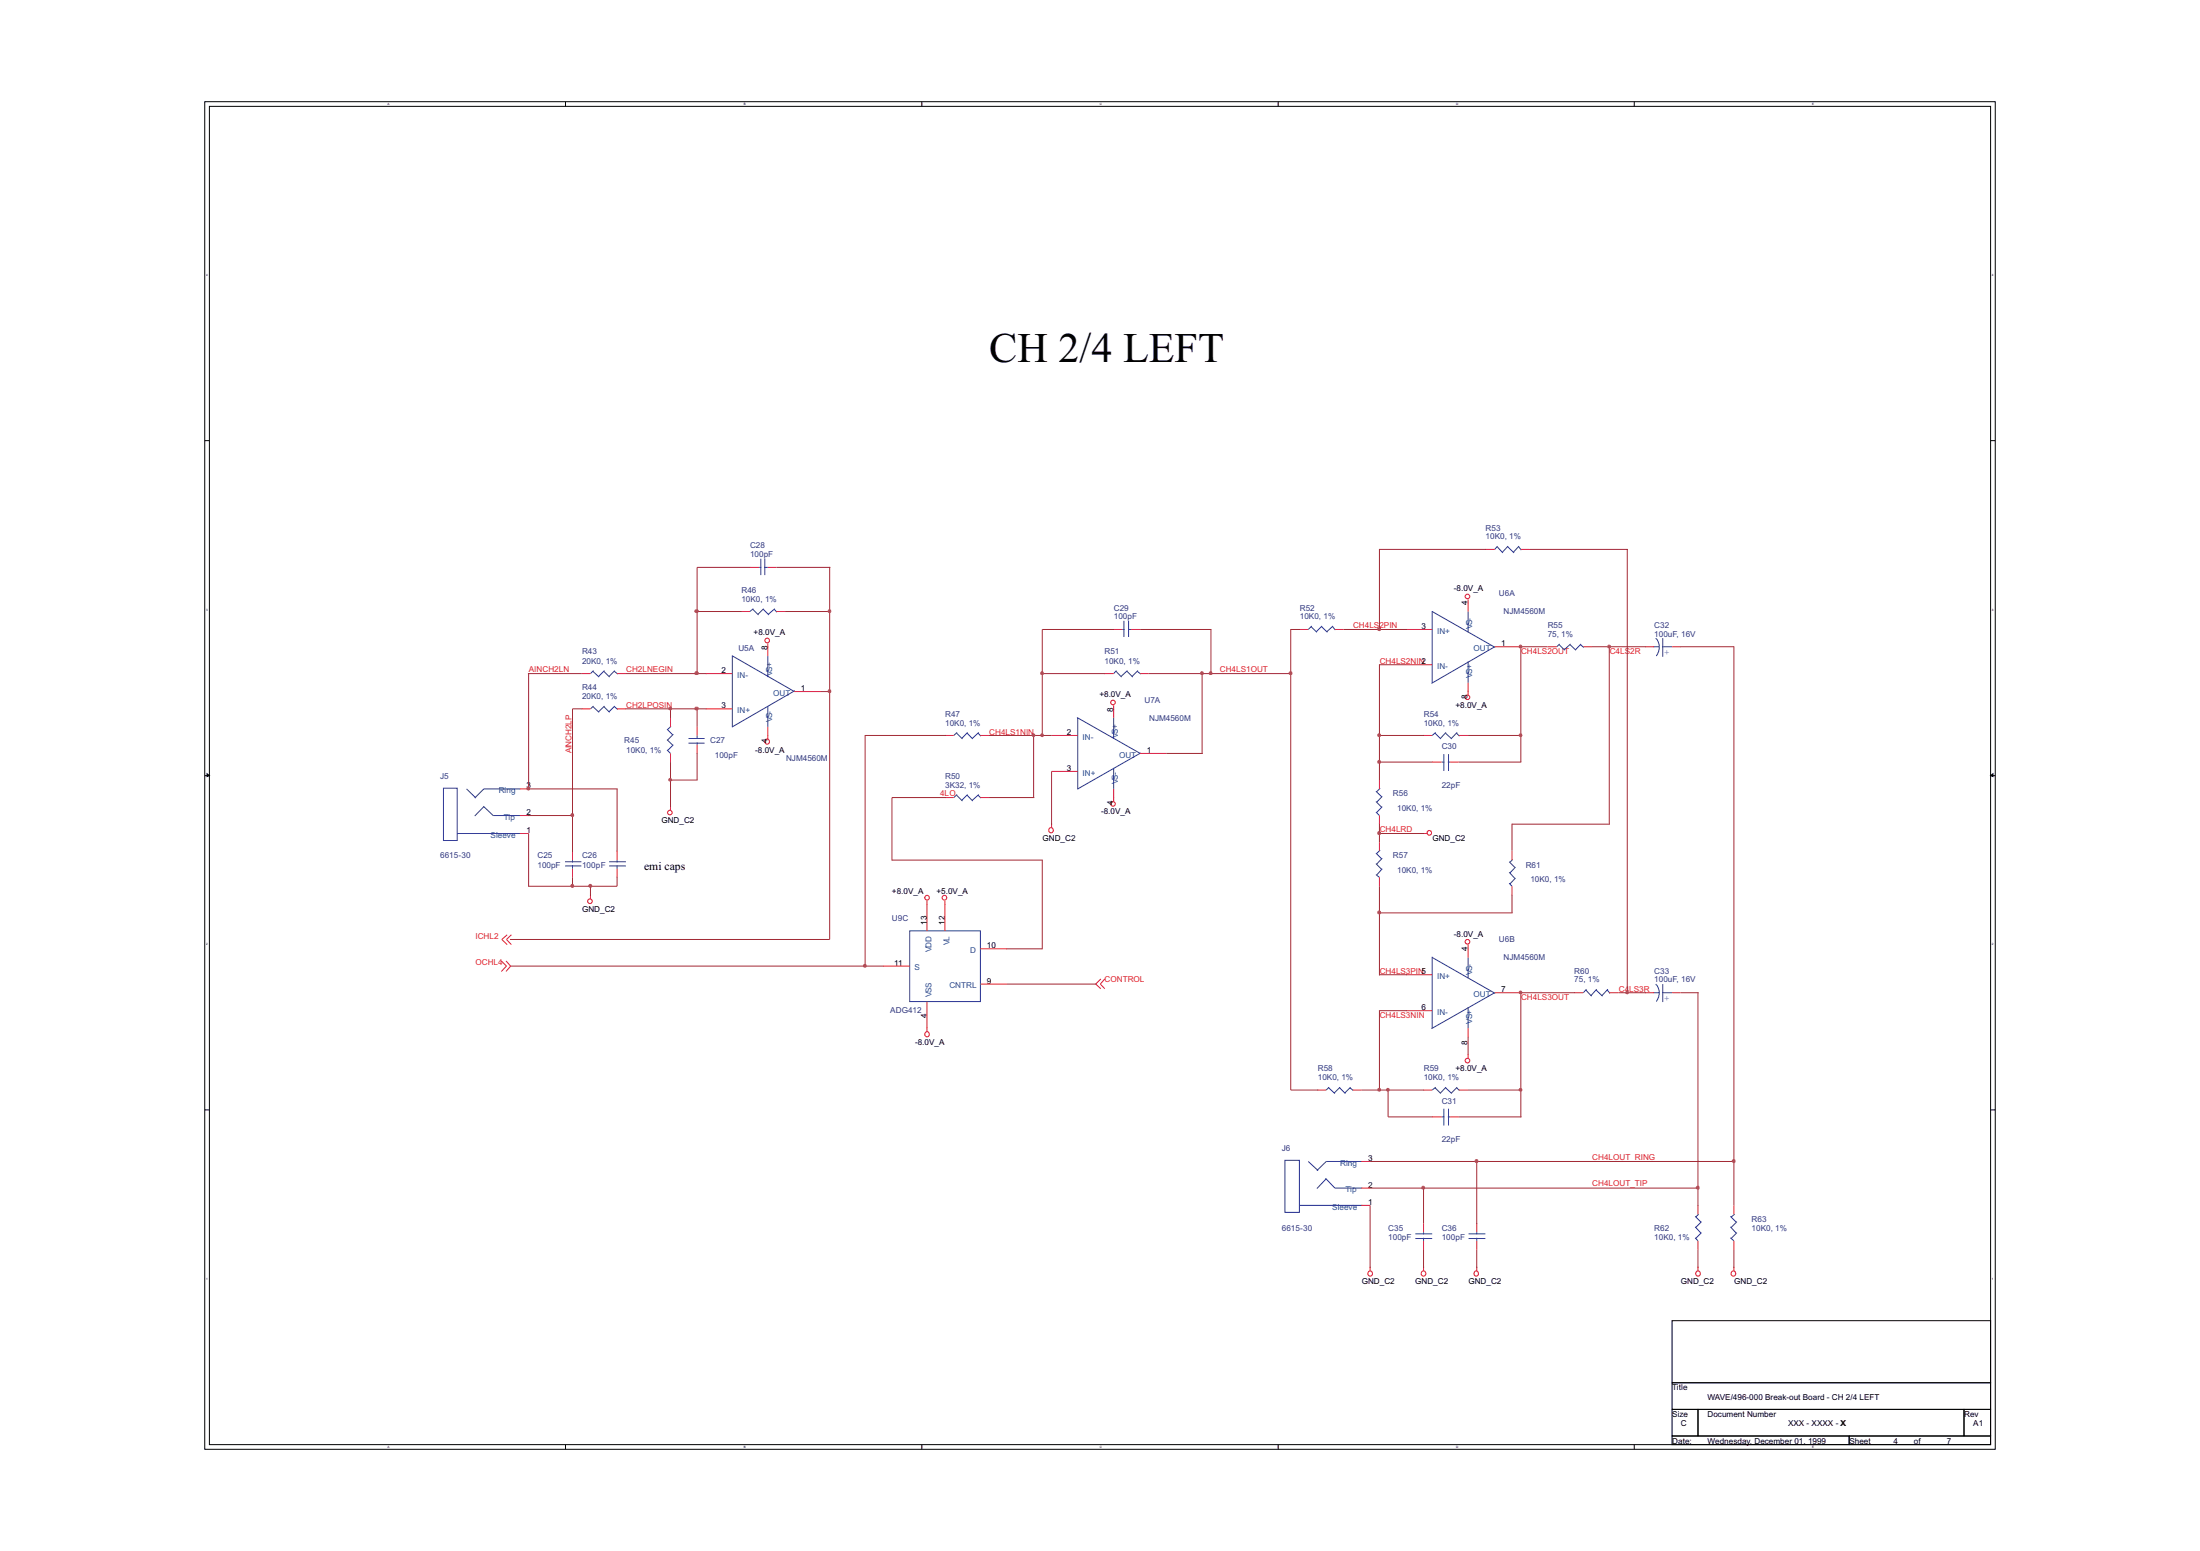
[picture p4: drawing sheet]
<svg xmlns="http://www.w3.org/2000/svg" width="210mm" height="148mm" viewBox="0 0 210 148" stroke-linecap="round" stroke-linejoin="round" font-family="sans-serif">
<g fill="none" stroke="#010202" stroke-width=".1">
<path d="M19.5 9.7h171v128.6h-171zM20 10.1h170v127.8h-170zM54 9.7v.4M88 9.7v.4M122 9.7v.4M156 9.7v.4M19.5 42h.5M190 42h.5M19.5 74h.5M190 74h.5M54 137.9v.4M88 137.9v.4"/>
<path d="M122 137.9v.4M156 137.9v.4M159.6 126h30.4v5.9h-30.4z"/>
</g>
<path d="M19.8 73.8l.2 .2-.2 .1z" fill="#010202"/>
<path d="M19.8 73.8l.2 .2-.2 .1z" fill="none" stroke="#010202" stroke-width=".1"/>
<path d="M190 74l.2-.2v.3z" fill="#010202"/>
<path d="M190 74l.2-.2v.3zM19.5 105.9h.5M190 105.9h.5M159.6 131.9h30.4v2.6h-30.4zM159.6 134.5h2.5v2.5h-2.5zM159.6 137h16.9v.9h-16.9zM162.1 134.5h25.4v2.5h-25.4zM176.5 137h13.5v.9h-13.5zM187.5 134.5h2.5v2.5h-2.5z" fill="none" stroke="#010202" stroke-width=".1"/>
<g fill="none" stroke="#ee2028" stroke-width=".1">
<path d="M70.8 58.4h.8M71.6 54.1h.9M73.3 54.1h.8M74.1 58.4h.9M140.1 57.2v1.2M141.8 52.4h.9M145.2 52.4h.8M49.6 79.5h.9M49.6 75.3h.9M49.6 77.8h.9M55.5 67.6h.9M55.5 64.3h.9"/>
<path d="M58.9 67.6h.8M58.9 64.3h.8M64 68.5v.9M64 71.9v.8M64 76.9v.4M66.5 69.4v.8M66.5 71.1v.8M67.4 67.6h2.5M67.4 64.3h2.5M73.3 61.4v1.2M73.3 69.4v1.1M75.8 66h2.6"/>
<path d="M90.2 76.1h.8M90.2 70.2h.8M93.6 76.1h.8M93.6 70.2h.8M100.4 78.6v.4M100.4 70.2h2.5M100.4 73.6h2.5M105.4 64.3h.9M106.3 67.3v1.2M106.3 75.3v1.2M106.3 60.1h.8M108 60.1h.8"/>
<path d="M108.8 64.3h.9M108.8 71.9h2.5M124 60.1h.9M127.4 60.1h.8M131.7 74.4v.9M131.7 77.8v.8M134.2 60.1h2.5M134.2 63.4h2.5M135.8 79.5h.4M135.9 70.2h.8M136.7 72.7h.9M138.4 72.7h.8"/>
<path d="M139.2 70.2h.9M140.1 65.1v1.2M142.7 61.7h2.5M147.7 61.7h.9M151.1 61.7h.9M157 61.7h.9M159.6 61.7h.8M47.9 91.7l.4 .5-.4 .5M48.3 91.7l.4 .5-.4 .5M48.4 89.2l-.5 .4 .5 .5M48.8 89.2l-.5 .4 .5 .5M54.6 81.2v.9"/>
<path d="M54.6 82.9v.8M56.4 85.4v.4M58.9 81.2v.9M58.9 82.9v.8M84.3 92.2h2.5M88.5 86v2.8M88.5 95.6v2.8M90.2 86v2.8M93.6 93.9h2.5M93.6 90.5h2.5M105.1 93.4l-.5 .5 .5 .4M105.5 93.4l-.5 .5 .5 .4"/>
<path d="M131.7 80.4v.8M131.7 83.7v.9M134.2 96.4h2.5M134.2 93h2.5M140.1 90.1v1.3M140.1 98.1v.9M142.7 94.7h2.5M144.3 81.2v.9M144.3 84.6v.8M150.3 94.7h.8M153.6 94.7h.9M157 94.7h.9"/>
<path d="M159.6 94.7h.8M125.7 104h.9M129.1 104h.9M130 110.8h.8M130 113.4h.8M130 115h.8M135.9 116.7v.9M135.9 118.4v.9M135.9 104h.8M136.7 106.6h.9M138.4 106.6h.8M139.2 104h.9"/>
<path d="M140.1 100.6v.4M141 116.7v.9M141 118.4v.9M162.1 115v.9M162.1 118.4v.9M165.5 115v.9M165.5 118.4v.9M130.8 120.9v.4M135.9 120.9v.4M140.8 121.3a.23 .23 0 0 1 .3 .1 .23 .23 0 0 1-.1 .3 .23 .23 0 0 1-.3-.2zM141 120.9v.4M162.1 120.9v.4"/>
<path d="M165.5 120.9v.4"/>
<circle cx="140.1" cy="56.9" r=".21"/>
<circle cx="63.9" cy="77.5" r=".21"/>
<circle cx="73.2" cy="70.8" r=".23"/>
<circle cx="73.2" cy="61.1" r=".21"/>
<circle cx="100.3" cy="79.2" r=".24"/>
<circle cx="106.2" cy="67" r=".22"/>
<circle cx="106.2" cy="76.7" r=".21"/>
<circle cx="136.4" cy="79.5" r=".21"/>
<circle cx="140.1" cy="66.5" r=".21"/>
<circle cx="56.3" cy="86" r=".22"/>
<circle cx="88.5" cy="98.7" r=".24"/>
<circle cx="88.5" cy="85.7" r=".22"/>
<circle cx="90.1" cy="85.7" r=".23"/>
<circle cx="140.1" cy="89.9" r=".21"/>
<circle cx="140.1" cy="101.2" r=".21"/>
<circle cx="130.8" cy="121.5" r=".24"/>
<circle cx="135.9" cy="121.5" r=".24"/>
<circle cx="162.1" cy="121.5" r=".24"/>
<circle cx="165.4" cy="121.5" r=".24"/>
</g>
<g fill="none" stroke="#2c3695" stroke-width=".1">
<path d="M71.8 58.1l.6 .6M71.9 58.1l-.3 .3M72.5 54.1h.2M72.6 53.3v1.6M72.8 58.1l.6 .6M72.9 58.1l-.5 .5M73 54.1h.3M73 53.3v1.6M73.9 58.1l.3 .3M74 58.1l-.7 .5M107.3 59.2v1.6M107.7 59.2v1.6"/>
<path d="M125.1 59.8l.6 .5M125.2 59.7l-.3 .4M126.1 59.8l.6 .5M126.2 59.7l-.6 .6M127.2 59.8l.3 .3M127.2 59.7l-.6 .6M136.7 58.3v6.8M136.7 58.4l6 3.4M140.1 58.4v1.9M142.9 52.2l.6 .6M142.9 52.1l-.2 .3M143.9 52.2l.6 .6"/>
<path d="M143.9 52.1l-.5 .6M144.9 52.2l.3 .3M145 52.1l-.6 .6M42.3 75.2h1.3v5h-1.3zM43.6 79.5h6.1M44.5 75.3l.9 .8M46.1 76.9l1 .9h2.6M46.2 77l-.9 .9M49.7 75.3h-3.5l-.9 .8M56.6 67.4l.6 .6M56.6 64.1l.6 .5M56.7 67.4l-.3 .2"/>
<path d="M56.7 64l-.3 .3M57.6 67.4l.6 .6M57.6 64.1l.6 .5M57.7 67.4l-.6 .5M57.7 64l-.6 .5M58.6 67.4l.4 .3M58.6 64.1l.4 .2M58.7 67.4l-.6 .5M58.7 64l-.6 .5M63.7 71.6l.3 .3M63.7 70.6l.5 .5M63.7 69.6l.5 .5"/>
<path d="M64 69.3l-.3 .3M64.3 71.1l-.6 .5M64.3 70.1l-.6 .5M65.7 70.5h1.6M65.7 70.9h1.6M66.5 70.2v.3M66.5 70.8v.3M69.9 62.6l5.9 3.4M69.9 62.6v6.8M73.3 62.6v2M73.3 67.4v2M75.9 65.9l-6 3.5"/>
<path d="M91.3 75.9l.6 .5M91.3 70l.6 .5M91.4 75.8l-.4 .3M91.4 69.9l-.4 .3M92.3 75.9l.5 .5M92.3 70l.5 .5M92.4 75.8l-.6 .6M92.4 69.9l-.6 .6M93.4 75.9l.2 .2M93.4 70l.2 .2M93.4 75.8l-.6 .6M93.4 69.9l-.6 .6"/>
<path d="M102.8 68.5l6 3.4M102.9 68.5v6.8M106.3 68.5v2M106.3 73.3v2M106.5 64.1l.6 .5M106.6 64l-.3 .3M107.1 60.1h.2M107.6 64.1l.5 .5M107.6 64l-.6 .5M107.7 60.1h.3M108.6 64.1l.3 .2M108.6 64l-.5 .5"/>
<path d="M108.9 71.9l-6 3.4M131.3 77.5l.4 .3M131.3 76.5l.6 .5M131.3 75.5l.6 .5M131.7 75.2l-.3 .3M131.9 77l-.5 .5M131.9 76l-.5 .6M137 70l.5 .5M137 69.9l-.3 .3M137.6 72.7h.3M137.8 72v1.6M138 70l.6 .5"/>
<path d="M138 69.9l-.5 .6M138.2 72.7h.2M138.3 72v1.6M139 70l.3 .2M139.1 69.9l-.6 .6M140.1 63.1v2M142.7 61.7l-6.1 3.5M148.8 61.5l.6 .5M148.9 61.4l-.3 .3M149.9 61.5l.5 .5M149.9 61.4l-.6 .6M150.9 61.5l.3 .3"/>
<path d="M150.9 61.4l-.5 .6M157.8 61.7h.6M158 60.9l.3 .3 .1 .5M158.4 61.7l-.1 .5-.2 .4M158.7 61.7h.9M158.7 60.9v1.8M53.9 82.6h1.6M53.9 82.2h1.6M54.6 82.1v.2M54.6 82.6v.3M58.1 82.6h1.6M58.1 82.2h1.6"/>
<path d="M58.9 82.1v.2M58.9 82.6v.3M86.8 88.8h6.8v6.8h-6.8zM131.3 83.5l.4 .2M131.3 82.4l.6 .6M131.3 81.4l.6 .6M131.7 81.1l-.3 .4M131.9 82.9l-.5 .6M131.9 81.9l-.5 .6M136.7 91.3v6.8M136.7 91.4l6 3.4M140.1 91.4v1.9"/>
<path d="M140.1 96.1v2M142.7 94.7l-6.1 3.5M144.1 84.3l.2 .3M144.1 83.2l.5 .6M144.1 82.2l.5 .6M144.4 82l-.3 .3M144.7 83.8l-.6 .5M144.7 82.7l-.6 .6M151.4 94.5l.5 .6M151.4 94.4l-.3 .3M152.3 94.5l.7 .6M152.4 94.4l-.5 .6"/>
<path d="M153.4 94.5l.3 .3M153.5 94.4l-.6 .6M157.8 94.7h.6M158 93.9l.3 .3 .1 .5M158.4 94.7l-.1 .4-.2 .5M158.7 94.7h.9M158.7 93.9v1.7M122.7 110.7h1.3v5h-1.3zM124 115h6M124.9 110.8l.9 .9M126.5 112.4l.9 1h2.6M126.6 112.5l-.9 .9"/>
<path d="M126.8 103.8l.6 .5M126.9 103.7l-.3 .3M127.9 103.8l.5 .5M127.9 103.7l-.5 .6M128.8 103.8l.4 .3M128.9 103.7l-.5 .6M130 110.8h-3.4l-.9 .9M135.1 118.2h1.6M135.1 117.7h1.6M135.9 117.6v.2M135.9 118.1v.3M137 103.8l.5 .5"/>
<path d="M137 103.7l-.3 .3M137.6 106.6h.3M137.8 105.8v1.6M138 103.8l.6 .5M138 103.7l-.5 .6M138.2 106.6h.2M138.3 105.8v1.6M139 103.8l.3 .3M139.1 103.7l-.6 .6M140.2 118.2h1.6M140.2 117.7h1.6M141 117.6v.2"/>
<path d="M141 118.1v.3M161.8 118.1l.3 .3M161.8 117.1l.6 .6M161.8 116.1l.6 .5M162.1 115.9l-.2 .2M162.4 117.6l-.5 .6M162.4 116.6l-.5 .5M165.2 118.1l.3 .3M165.2 117.1l.5 .6M165.2 116.1l.5 .5M165.6 115.9l-.4 .2M165.8 117.6l-.6 .6"/>
<path d="M165.8 116.6l-.6 .5"/>
</g>
<g fill="none" stroke="#a22934" stroke-width=".1">
<path d="M66.5 58.4h4.3M71.6 54.1h-5.1v10.2M74.1 54.1h5.2M75 58.4h4.2M79.2 54.1v35.5h-30.5M131.7 52.4v7.7M131.7 52.4h10.2M146 52.4h9.4M155.3 52.4v42.4M50.4 64.3h5.1M50.4 77.8h4.2M50.5 75.3h8.5"/>
<path d="M50.5 64.3v11M50.5 79.5v5.1M55.6 67.6h-1v13.7M58.9 75.3v6M59.7 67.6h7.7M59.7 64.3h7.7M64 67.6v.9M64 72.7v4.3M64 74.4h2.6M66.5 67.6v1.8M66.5 71.9v2.5M78.4 66h.9"/>
<path d="M82.6 70.2h7.7M82.6 70.1v22.1M90.3 76.1h-5.2v6M94.4 70.2h6M94.4 76.1h4.3M98.7 70.1v6M99.5 64.3h6M100.4 73.6v5.1M106.3 60.1h-6.8v10.1M108.8 60.1h6.8M109.7 64.3h13.6M111.3 71.9h3.5"/>
<path d="M114.7 64.2v7.7M115.6 60.1v4.2M123.2 60.1h.9M123.2 60v44h2.6M128.2 60.1h6.1M131.6 63.4h2.6M131.7 70.2h4.2M131.7 63.4v11M131.7 78.6v1.8M131.7 72.7h5.1M131.7 79.5h4.2M139.2 72.7h6"/>
<path d="M140.1 70.2h5.1M144.3 78.6v2.6M144.3 78.6h9.4M145.1 61.7h2.6M145.2 61.7v11M152 61.7h5.1M153.6 61.7v16.9M160.4 61.7h5.1M165.5 61.7v53.3M48.7 92.2h35.6M54.6 83.7v.9M56.4 84.6v.9"/>
<path d="M58.9 83.7v.9h-8.4M85.1 82.1h14.5M96.1 90.5h3.4M96.1 93.9h8.5M99.5 82.1v8.5M131.7 84.6v8.5M131.7 96.4v7.6M131.7 93h2.6M131.7 96.4h2.6M131.7 87.1h12.7M140.1 98.9v1.8M144.3 85.4v1.7"/>
<path d="M150.3 94.7h-5.1v11.9M154.5 94.7h2.6M160.4 94.7h1.7M162.1 94.7v20.4M130 104h5.9M130.7 113.4h31.4M130.8 115v6M130.8 110.8h34.8M132.5 104v2.6h4.3M135.9 113.3v3.4M135.9 119.3v1.7M139.2 106.6h6"/>
<path d="M140.1 104h5.1M141 110.8v6M141 119.3v1.7M162.1 119.3v1.7M165.5 119.3v1.7"/>
</g>
<path d="M66.4 64.1l.3 .1-.1 .1h-.2z" fill-rule="evenodd" fill="#b6218b"/>
<path d="M66.4 64.1l.3 .1-.1 .1h-.2z" fill="none" stroke="#b6218b" stroke-width=".1"/>
<path d="M54.6 77.6l.1 .1v.2h-.1l-.1-.1z" fill-rule="evenodd" fill="#b6218b"/>
<path d="M54.6 77.6l.1 .1v.2h-.1l-.1-.1z" fill="none" stroke="#b6218b" stroke-width=".1"/>
<path d="M50.3 75.1h.2v.2h-.2z" fill-rule="evenodd" fill="#b6218b"/>
<path d="M50.3 75.1h.2v.2h-.2z" fill="none" stroke="#b6218b" stroke-width=".1"/>
<path d="M66.4 67.5h.2l.1 .1-.2 .2-.1-.1z" fill-rule="evenodd" fill="#b6218b"/>
<path d="M66.4 67.5h.2l.1 .1-.2 .2-.1-.1z" fill="none" stroke="#b6218b" stroke-width=".1"/>
<path d="M63.9 67.5h.2v.2h-.2z" fill-rule="evenodd" fill="#b6218b"/>
<path d="M63.9 67.5h.2v.2h-.2z" fill="none" stroke="#b6218b" stroke-width=".1"/>
<path d="M131.5 59.9h.3v.2h-.3z" fill-rule="evenodd" fill="#b6218b"/>
<path d="M131.5 59.9h.3v.2h-.3z" fill="none" stroke="#b6218b" stroke-width=".1"/>
<path d="M145 70.1l.2-.1 .1 .2-.1 .1-.2-.1z" fill-rule="evenodd" fill="#b6218b"/>
<path d="M145 70.1l.2-.1 .1 .2-.1 .1-.2-.1z" fill="none" stroke="#b6218b" stroke-width=".1"/>
<path d="M131.5 72.6h.3v.2h-.3z" fill-rule="evenodd" fill="#b6218b"/>
<path d="M131.5 72.6h.3v.2h-.3z" fill="none" stroke="#b6218b" stroke-width=".1"/>
<path d="M131.5 70.1h.3v.1h-.3z" fill-rule="evenodd" fill="#b6218b"/>
<path d="M131.5 70.1h.3v.1h-.3z" fill="none" stroke="#b6218b" stroke-width=".1"/>
<path d="M131.5 87h.3v.2h-.3z" fill-rule="evenodd" fill="#b6218b"/>
<path d="M131.5 87h.3v.2h-.3z" fill="none" stroke="#b6218b" stroke-width=".1"/>
<path d="M99.4 64.1h.2v.2h-.3z" fill-rule="evenodd" fill="#b6218b"/>
<path d="M99.4 64.1h.2v.2h-.3z" fill="none" stroke="#b6218b" stroke-width=".1"/>
<path d="M114.7 64.1h.1v.2h-.2z" fill-rule="evenodd" fill="#b6218b"/>
<path d="M114.7 64.1h.1v.2h-.2z" fill="none" stroke="#b6218b" stroke-width=".1"/>
<path d="M145 103.9h.2l.1 .1-.1 .1h-.2z" fill-rule="evenodd" fill="#b6218b"/>
<path d="M145 103.9h.2l.1 .1-.1 .1h-.2z" fill="none" stroke="#b6218b" stroke-width=".1"/>
<path d="M155.2 94.6h.2v.2h-.2z" fill-rule="evenodd" fill="#b6218b"/>
<path d="M155.2 94.6h.2v.2h-.2z" fill="none" stroke="#b6218b" stroke-width=".1"/>
<path d="M153.5 61.6h.2v.2h-.2z" fill-rule="evenodd" fill="#b6218b"/>
<path d="M153.5 61.6h.2v.2h-.2z" fill="none" stroke="#b6218b" stroke-width=".1"/>
<path d="M135.8 113.2h.2v.2h-.2z" fill-rule="evenodd" fill="#b6218b"/>
<path d="M135.8 113.2h.2v.2h-.2z" fill="none" stroke="#b6218b" stroke-width=".1"/>
<path d="M66.4 58.2h.2l.1 .2-.2 .1-.1-.1z" fill-rule="evenodd" fill="#b6218b"/>
<path d="M66.4 58.2h.2l.1 .2-.2 .1-.1-.1z" fill="none" stroke="#b6218b" stroke-width=".1"/>
<path d="M79.1 65.9h.2v.2h-.2z" fill-rule="evenodd" fill="#b6218b"/>
<path d="M79.1 65.9h.2v.2h-.2z" fill="none" stroke="#b6218b" stroke-width=".1"/>
<path d="M145 94.6h.2l.1 .1-.1 .1h-.2z" fill-rule="evenodd" fill="#b6218b"/>
<path d="M145 94.6h.2l.1 .1-.1 .1h-.2z" fill="none" stroke="#b6218b" stroke-width=".1"/>
<path d="M145 61.6h.2v.2h-.2z" fill-rule="evenodd" fill="#b6218b"/>
<path d="M145 61.6h.2v.2h-.2z" fill="none" stroke="#b6218b" stroke-width=".1"/>
<path d="M79.1 58.2h.2v.2h-.2z" fill-rule="evenodd" fill="#b6218b"/>
<path d="M79.1 58.2h.2v.2h-.2z" fill="none" stroke="#b6218b" stroke-width=".1"/>
<path d="M82.4 92.1h.3v.2h-.3z" fill-rule="evenodd" fill="#b6218b"/>
<path d="M82.4 92.1h.3v.2h-.3z" fill="none" stroke="#b6218b" stroke-width=".1"/>
<path d="M123.1 64.1h.2v.2h-.2z" fill-rule="evenodd" fill="#b6218b"/>
<path d="M123.1 64.1h.2v.2h-.2z" fill="none" stroke="#b6218b" stroke-width=".1"/>
<path d="M132.3 103.9h.1h.2v.2h-.2z" fill-rule="evenodd" fill="#b6218b"/>
<path d="M132.3 103.9h.1h.2v.2h-.2z" fill="none" stroke="#b6218b" stroke-width=".1"/>
<path d="M131.5 103.9h.3v.2h-.3z" fill-rule="evenodd" fill="#b6218b"/>
<path d="M131.5 103.9h.3v.2h-.3z" fill="none" stroke="#b6218b" stroke-width=".1"/>
<path d="M162 113.2h.2v.2l-.1 .1-.2-.1z" fill-rule="evenodd" fill="#b6218b"/>
<path d="M162 113.2h.2v.2l-.1 .1-.2-.1z" fill="none" stroke="#b6218b" stroke-width=".1"/>
<path d="M98.6 70.1h.2v.1h-.2z" fill-rule="evenodd" fill="#b6218b"/>
<path d="M98.6 70.1h.2v.1h-.2z" fill="none" stroke="#b6218b" stroke-width=".1"/>
<path d="M99.4 70.1h.2v.1h-.2z" fill-rule="evenodd" fill="#b6218b"/>
<path d="M99.4 70.1h.2v.1h-.2z" fill="none" stroke="#b6218b" stroke-width=".1"/>
<path d="M115.5 64.1h.2v.2h-.2z" fill-rule="evenodd" fill="#b6218b"/>
<path d="M115.5 64.1h.2v.2h-.2z" fill="none" stroke="#b6218b" stroke-width=".1"/>
<path d="M165.4 110.7h.2v.2h-.2z" fill-rule="evenodd" fill="#b6218b"/>
<path d="M165.4 110.7h.2v.2h-.2z" fill="none" stroke="#b6218b" stroke-width=".1"/>
<path d="M140.8 110.7h.3v.2h-.3z" fill-rule="evenodd" fill="#b6218b"/>
<path d="M140.8 110.7h.3v.2h-.3z" fill="none" stroke="#b6218b" stroke-width=".1"/>
<path d="M131.5 79.4h.3v.2h-.3z" fill-rule="evenodd" fill="#b6218b"/>
<path d="M131.5 79.4h.3v.2h-.3z" fill="none" stroke="#b6218b" stroke-width=".1"/>
<path d="M54.5 84.4h.2v.2h-.2z" fill-rule="evenodd" fill="#b6218b"/>
<path d="M54.5 84.4h.2v.2h-.2z" fill="none" stroke="#b6218b" stroke-width=".1"/>
<path d="M56.3 84.4h.2v.2h-.2z" fill-rule="evenodd" fill="#b6218b"/>
<path d="M56.3 84.4h.2v.2h-.2z" fill="none" stroke="#b6218b" stroke-width=".1"/>
<path d="M63.9 74.3h.1l.1 .1-.1 .1h-.1z" fill-rule="evenodd" fill="#b6218b"/>
<path d="M63.9 74.3h.1l.1 .1-.1 .1h-.1z" fill="none" stroke="#b6218b" stroke-width=".1"/>
<text font-size="4" fill="#010202" x="94.4" y="34.5">CH 2/4 LEFT</text>
<text font-size="1.1" fill="#010202" x="61.5" y="83">emi caps</text>
<g font-size=".8" fill="#2e3090">
<text x="71.6" y="52.3">C28</text>
<text x="71.6" y="53.2">100pF</text>
<text x="141.8" y="50.6">R53</text>
<text x="141.8" y="51.4">10K0, 1%</text>
<text x="70.8" y="56.5">R46</text>
<text x="70.8" y="57.4">10K0, 1%</text>
<text x="106.3" y="58.3">C29</text>
<text x="106.3" y="59.1">100pF</text>
<text x="124.1" y="58.3">R52</text>
<text x="124.1" y="59.1">10K0, 1%</text>
<text x="143.1" y="56.9">U6A</text>
<text x="143.5" y="58.6">NJM4560M</text>
<text x="147.7" y="59.9">R55</text>
<text x="157.9" y="59.9">C32</text>
<text x="55.6" y="65.9">R44</text>
<text x="55.6" y="62.5">R43</text>
<text x="55.6" y="63.3">20K0, 1%</text>
<text x="70.5" y="62.1">U5A</text>
<text x="105.4" y="62.5">R51</text>
<text x="105.4" y="63.3">10K0, 1%</text>
<text x="147.7" y="60.8">75, 1%</text>
<text x="157.9" y="60.8">100uF, 16V</text>
<text x="55.6" y="66.7">20K0, 1%</text>
<text x="59.6" y="70.9">R45</text>
<text x="59.8" y="71.8">10K0, 1%</text>
<text x="67.8" y="70.9">C27</text>
<text x="90.2" y="68.4">R47</text>
<text x="90.2" y="69.3">10K0, 1%</text>
<text x="109.2" y="67">U7A</text>
<text x="109.7" y="68.8">NJM4560M</text>
<text x="135.9" y="68.4">R54</text>
<text x="135.9" y="69.3">10K0, 1%</text>
<text x="137.6" y="71.5">C30</text>
<text x="42" y="74.3">J5</text>
<text x="68.2" y="72.3">100pF</text>
<text x="75" y="72.6">NJM4560M</text>
<text x="90.2" y="74.3">R50</text>
<text x="90.2" y="75.2">3K32, 1%</text>
<text x="133" y="76">R56</text>
<text x="133.4" y="77.4">10K0, 1%</text>
<text x="137.6" y="75.2">22pF</text>
<text x="42" y="81.9">6615-30</text>
<text x="51.3" y="81.9">C25</text>
<text x="51.3" y="82.8">100pF</text>
<text x="55.6" y="81.9">C26</text>
<text x="55.6" y="82.8">100pF</text>
<text x="133" y="81.9">R57</text>
<text x="133.4" y="83.3">10K0, 1%</text>
<text x="145.6" y="82.8">R61</text>
<text x="85.1" y="87.8">U9C</text>
<text x="143.1" y="89.9">U6B</text>
<text x="146.1" y="84.1">10K0, 1%</text>
<text x="143.5" y="91.6">NJM4560M</text>
<text x="150.3" y="92.9">R60</text>
<text x="150.3" y="93.7">75, 1%</text>
<text x="157.9" y="92.9">C33</text>
<text x="157.9" y="93.7">100uF, 16V</text>
<text x="85" y="96.6">ADG412</text>
<text x="125.8" y="102.2">R58</text>
<text x="125.8" y="103.1">10K0, 1%</text>
<text x="135.9" y="102.2">R59</text>
<text x="135.9" y="103.1">10K0, 1%</text>
<text x="137.6" y="105.4">C31</text>
<text x="122.4" y="109.8">J6</text>
<text x="137.6" y="109">22pF</text>
<text x="122.4" y="117.5">6615-30</text>
<text x="132.5" y="117.5">C35</text>
<text x="132.5" y="118.3">100pF</text>
<text x="137.6" y="117.5">C36</text>
<text x="137.6" y="118.3">100pF</text>
<text x="157.9" y="117.5">R62</text>
<text x="157.9" y="118.3">10K0, 1%</text>
<text x="167.2" y="116.6">R63</text>
<text x="167.2" y="117.5">10K0, 1%</text>
</g>
<g font-size=".8" fill="#ee2028">
<text x="129.2" y="59.9">CH4LS2PIN</text>
<text x="50.5" y="64.2">AINCH2LN</text>
<text x="59.8" y="64.2">CH2LNEGIN</text>
<text x="116.4" y="64.2">CH4LS1OUT</text>
<text x="131.7" y="63.3">CH4LS2NIN2</text>
<text x="145.2" y="62.5">CH4LS2OUT</text>
<text x="153.7" y="62.5">C4LS2R</text>
<text x="54.6" y="71.8" transform="rotate(-90 54.6 71.8)">AINCH2LP</text>
<text x="59.8" y="67.6">CH2LPOSIN</text>
<text x="94.4" y="70.1">CH4LS1NIN</text>
<text x="89.7" y="76">4LO</text>
<text x="131.7" y="79.4">CH4LRD</text>
<text x="45.4" y="89.6">ICHL2</text>
<text x="45.4" y="92.1">OCHL4</text>
<text x="105.4" y="93.7">CONTROL</text>
<text x="131.7" y="92.9">CH4LS3PIN5</text>
<text x="145.2" y="95.5">CH4LS3OUT</text>
<text x="154.5" y="94.6">C4LS3R</text>
<text x="131.7" y="97.2">CH4LS3NIN</text>
<text x="152" y="113.2">CH4LOUT_TIP</text>
<text x="152" y="110.7">CH4LOUT_RING</text>
</g>
<g font-size=".8" fill="#010202">
<text x="138.8" y="56.4">-8.0V_A</text>
<text x="140.1" y="57.8" transform="rotate(-90 140.1 57.8)">4</text>
<text x="68.9" y="64.2">2</text>
<text x="71.9" y="60.6">+8.0V_A</text>
<text x="73.2" y="62" transform="rotate(-90 73.2 62)">8</text>
<text x="76.5" y="65.9">1</text>
<text x="135.7" y="60">3</text>
<text x="143.3" y="61.7">1</text>
<text x="68.9" y="67.6">3</text>
<text x="72.1" y="71.8">-8.0V_A</text>
<text x="73.2" y="70.9" transform="rotate(-90 73.2 70.9)">4</text>
<text x="101.8" y="70.1">2</text>
<text x="104.9" y="66.5">+8.0V_A</text>
<text x="106.3" y="67.9" transform="rotate(-90 106.3 67.9)">8</text>
<text x="109.5" y="71.9">1</text>
<text x="138.9" y="67.6">+8.0V_A</text>
<text x="140.1" y="66.7" transform="rotate(-90 140.1 66.7)">8</text>
<text x="50.3" y="75.2">3</text>
<text x="50.3" y="77.8">2</text>
<text x="101.8" y="73.6">3</text>
<text x="105.1" y="77.7">-8.0V_A</text>
<text x="106.3" y="76.8" transform="rotate(-90 106.3 76.8)">4</text>
<text x="50.3" y="79.5">1</text>
<text x="63.1" y="78.6">GND_C2</text>
<text x="99.5" y="80.3">GND_C2</text>
<text x="136.7" y="80.3">GND_C2</text>
<text x="55.6" y="87">GND_C2</text>
<text x="85.1" y="85.3">+8.0V_A</text>
<text x="88.5" y="88.2" transform="rotate(-90 88.5 88.2)">13</text>
<text x="89.4" y="85.3">+5.0V_A</text>
<text x="90.2" y="88.2" transform="rotate(-90 90.2 88.2)">12</text>
<text x="138.8" y="89.4">-8.0V_A</text>
<text x="85.4" y="92.1">11</text>
<text x="94.2" y="93.9">9</text>
<text x="94.2" y="90.5">10</text>
<text x="140.1" y="90.8" transform="rotate(-90 140.1 90.8)">4</text>
<text x="143.3" y="94.7">7</text>
<text x="87.3" y="99.7">-8.0V_A</text>
<text x="88.5" y="97.1" transform="rotate(-90 88.5 97.1)">4</text>
<text x="135.7" y="96.4">6</text>
<text x="140.1" y="99.7" transform="rotate(-90 140.1 99.7)">8</text>
<text x="138.9" y="102.2">+8.0V_A</text>
<text x="130.6" y="110.8">3</text>
<text x="130.6" y="113.3">2</text>
<text x="130.6" y="115">1</text>
<text x="130" y="122.5">GND_C2</text>
<text x="135.1" y="122.5">GND_C2</text>
<text x="140.2" y="122.5">GND_C2</text>
<text x="160.5" y="122.5">GND_C2</text>
<text x="165.5" y="122.5">GND_C2</text>
<text x="159.6" y="132.7">Title</text>
<text x="159.6" y="135.2">Size</text>
<text x="159.6" y="137.8">Date:</text>
<text x="160.5" y="136">C</text>
<text x="163" y="133.6">WAVE/496-000 Break-out Board - CH 2/4 LEFT</text>
<text x="163" y="137.8">Wednesday, December 01, 1999</text>
<text x="163" y="135.2">Document Number</text>
<text x="170.7" y="136">XXX - XXXX - X</text>
<text x="176.5" y="137.8">Sheet</text>
<text x="180.7" y="137.8">4</text>
<text x="182.7" y="137.8">of</text>
<text x="185.8" y="137.8">7</text>
<text x="187.5" y="135.2">Rev</text>
<text x="188.4" y="136">A1</text>
</g>
<g font-size=".8" fill="#14589f">
<text x="70.4" y="64.7">IN-</text>
<text x="73.7" y="64.5" transform="rotate(-90 73.7 64.5)">VS+</text>
<text x="137.2" y="63.8">IN-</text>
<text x="137.2" y="60.5">IN+</text>
<text x="140.5" y="64.7" transform="rotate(-90 140.5 64.7)">VS+</text>
<text x="140.5" y="60.1" transform="rotate(-90 140.5 60.1)">VS-</text>
<text x="140.7" y="62.1">OUT</text>
<text x="70.4" y="68">IN+</text>
<text x="73.7" y="68.9" transform="rotate(-90 73.7 68.9)">VS-</text>
<text x="73.8" y="66.4">OUT</text>
<text x="103.3" y="70.6">IN-</text>
<text x="106.7" y="70.4" transform="rotate(-90 106.7 70.4)">VS+</text>
<text x="47.6" y="75.7">Ring</text>
<text x="103.3" y="74">IN+</text>
<text x="106.7" y="74.8" transform="rotate(-90 106.7 74.8)">VS-</text>
<text x="106.8" y="72.3">OUT</text>
<text x="46.8" y="79.9">Sleeve</text>
<text x="48.1" y="78.2">Tip</text>
<text x="87.3" y="92.6">S</text>
<text x="88.9" y="95.1" transform="rotate(-90 88.9 95.1)">VSS</text>
<text x="88.9" y="90.9" transform="rotate(-90 88.9 90.9)">VDD</text>
<text x="90.6" y="90.2" transform="rotate(-90 90.6 90.2)">VL</text>
<text x="90.6" y="94.3">CNTRL</text>
<text x="92.6" y="90.9">D</text>
<text x="137.2" y="93.4">IN+</text>
<text x="140.5" y="93.1" transform="rotate(-90 140.5 93.1)">VS-</text>
<text x="140.7" y="95.1">OUT</text>
<text x="137.2" y="96.8">IN-</text>
<text x="140.5" y="97.7" transform="rotate(-90 140.5 97.7)">VS+</text>
<text x="127.9" y="111.2">Ring</text>
<text x="128.4" y="113.8">Tip</text>
<text x="127.2" y="115.4">Sleeve</text>
</g>
<g font-size=".8" fill="#2c3695">
<text x="158.8" y="62" transform="rotate(90 158.8 62)">+</text>
<text x="158.8" y="95" transform="rotate(90 158.8 95)">+</text>
</g>
<g font-size=".3" fill="#010202">
<text x="37" y="10">A</text>
<text x="71" y="10">B</text>
<text x="105" y="10">C</text>
<text x="139" y="10">D</text>
<text x="173" y="10">E</text>
<text x="19.7" y="26.3">4</text>
<text x="190.1" y="26.3">4</text>
<text x="19.7" y="58.3">3</text>
<text x="190.1" y="58.3">3</text>
<text x="19.7" y="90.2">2</text>
<text x="190.1" y="90.2">2</text>
<text x="19.7" y="122.1">1</text>
<text x="190.1" y="122.1">1</text>
<text x="37" y="138.2">A</text>
<text x="71" y="138.2">B</text>
<text x="105" y="138.2">C</text>
<text x="139" y="138.2">D</text>
<text x="173" y="138.2">E</text>
</g>
</svg>
